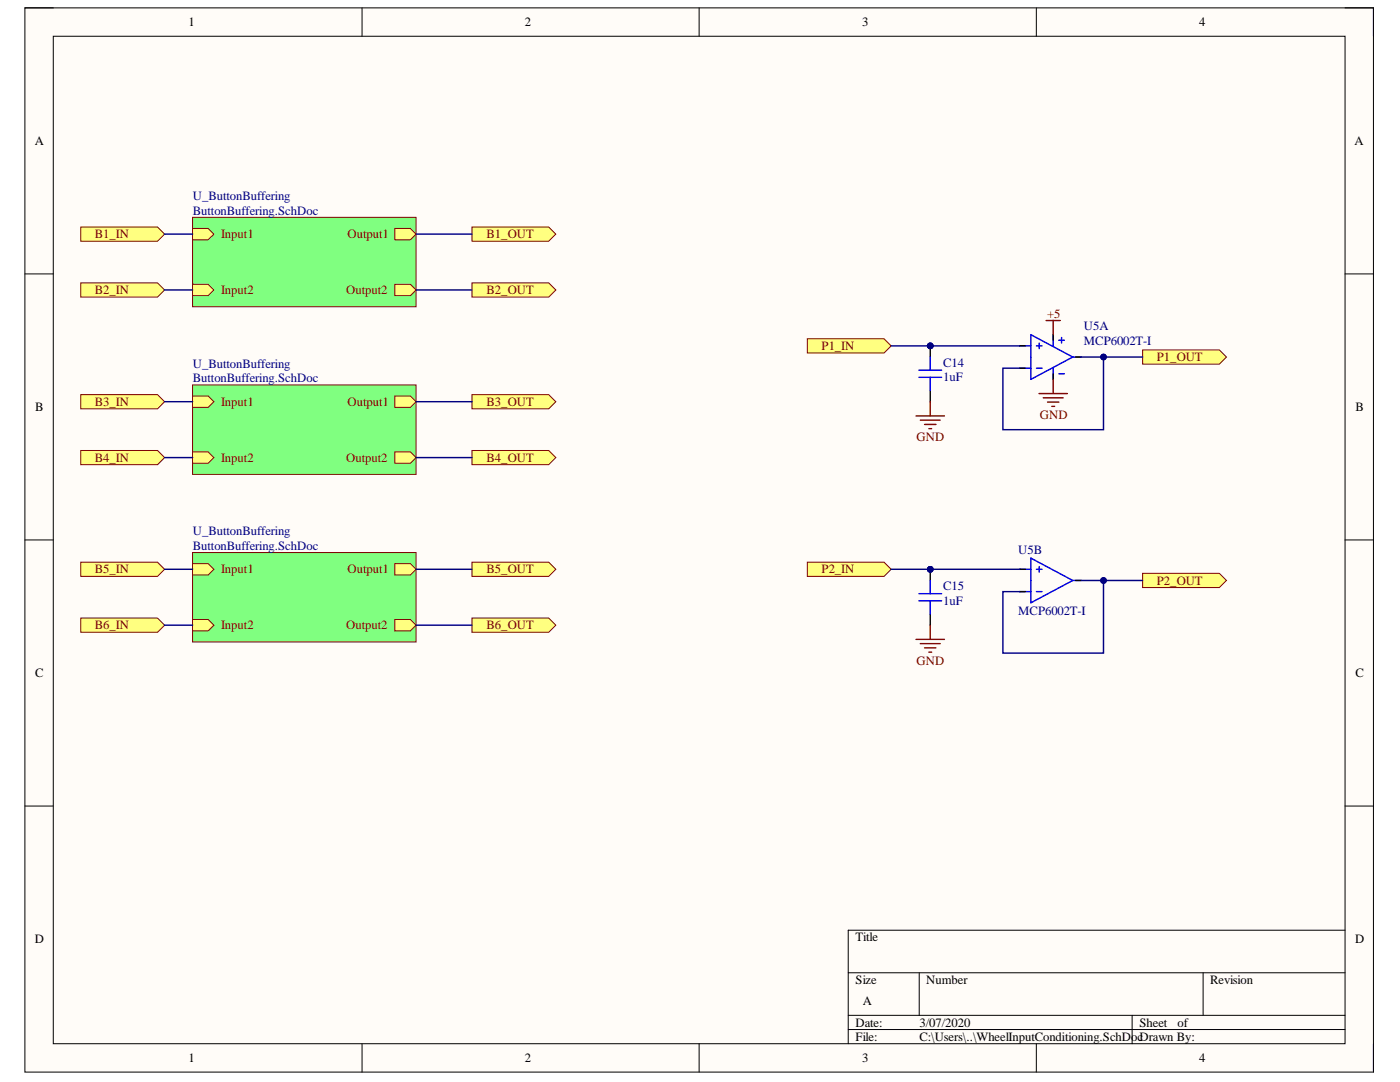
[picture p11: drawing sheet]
<svg xmlns="http://www.w3.org/2000/svg" width="279mm" height="216mm" viewBox="0 0 279 216" stroke-linecap="round" stroke-linejoin="round" font-family="sans-serif">
<path d="M5 1.6h269.1v212.3h-269.1z" fill-rule="evenodd" fill="#fffcf8"/>
<path d="M5 1.6h269.1v212.3h-269.1z" fill="none" stroke="#000" stroke-width=".2"/>
<path d="M10.6 7.2h257.8v201.1h-257.8z" fill-rule="evenodd" fill="#fffcf8"/>
<g fill="none" stroke="#000" stroke-width=".2">
<path d="M5 1.6h5.6M10.6 7.2h257.8v201.1h-257.8zM72.2 1.6v5.6M139.5 1.6v5.6M206.8 1.6v5.6M268.4 1.6h5.7v5.6M5 54.7h5.6M268.4 54.7h5.7M5 107.7h5.6M268.4 107.7h5.7M5 160.8h5.6M268.4 160.8h5.7"/>
<path d="M169.3 194.1h99.1M183.4 194.1v8.5M240.1 194.1v8.5M268.4 185.6h-99.1v22.7M72.2 208.3v5.6M139.5 208.3v5.6M169.3 202.6h99.1M169.3 205.4h99.1M206.8 208.3v5.6M225.9 202.6v5.7M274.1 208.3v5.6"/>
</g>
<path d="M16.1 89.9h15.3l1.5 1.4-1.5 1.4h-15.3z" fill-rule="evenodd" fill="#ffff80"/>
<path d="M16.1 89.9h15.3l1.5 1.4-1.5 1.4h-15.3z" fill="none" stroke="#800000" stroke-width=".2"/>
<path d="M94.2 78.7h15.3l1.4 1.5-1.4 1.4h-15.3z" fill-rule="evenodd" fill="#ffff80"/>
<path d="M94.2 78.7h15.3l1.4 1.5-1.4 1.4h-15.3z" fill="none" stroke="#800000" stroke-width=".2"/>
<path d="M161.1 67.6h15.3l1.4 1.4-1.4 1.4h-15.3z" fill-rule="evenodd" fill="#ffff80"/>
<path d="M161.1 67.6h15.3l1.4 1.4-1.4 1.4h-15.3z" fill="none" stroke="#800000" stroke-width=".2"/>
<path d="M94.2 89.9h15.3l1.4 1.4-1.4 1.4h-15.3z" fill-rule="evenodd" fill="#ffff80"/>
<path d="M94.2 89.9h15.3l1.4 1.4-1.4 1.4h-15.3z" fill="none" stroke="#800000" stroke-width=".2"/>
<path d="M228 69.8h15.4l1.4 1.4-1.4 1.5h-15.4z" fill-rule="evenodd" fill="#ffff80"/>
<path d="M228 69.8h15.4l1.4 1.4-1.4 1.5h-15.4z" fill="none" stroke="#800000" stroke-width=".2"/>
<circle cx="185.7" cy="69" r=".56" fill="#000080"/>
<circle cx="185.7" cy="69" r=".56" fill="none" stroke="#000080" stroke-width=".2"/>
<path d="M185.6 69v2.2" fill="none" stroke="#000" stroke-width=".29"/>
<circle cx="185.7" cy="69" r=".56" fill="#000080"/>
<circle cx="185.7" cy="69" r=".56" fill="none" stroke="#000080" stroke-width=".2"/>
<path d="M185.6 77.9v2.3" fill="none" stroke="#000" stroke-width=".29"/>
<path d="M183.4 75.3h4.5M183.4 73.9h4.5M185.6 71.2v2.7M185.6 75.3v2.6" fill="none" stroke="#00f" stroke-width=".29"/>
<path d="M182.8 83h5.7M183.7 83.8h3.9M184.5 84.7h2.3M185.4 85.5h.5M185.6 80.2v2.8" fill="none" stroke="#800000" stroke-width=".29"/>
<path d="M16.1 78.7h15.3l1.5 1.5-1.5 1.4h-15.3z" fill-rule="evenodd" fill="#ffff80"/>
<path d="M16.1 78.7h15.3l1.5 1.5-1.5 1.4h-15.3z" fill="none" stroke="#800000" stroke-width=".2"/>
<path d="M38.4 76.8h44.6v17.8h-44.6z" fill-rule="evenodd" fill="#80ff80"/>
<path d="M38.4 76.8h44.6v17.8h-44.6z" fill="none" stroke="#800000" stroke-width=".2"/>
<path d="M38.4 90.2h3.1l1.2 1.1-1.2 1.1h-3.1z" fill-rule="evenodd" fill="#ffff80"/>
<path d="M38.4 90.2h3.1l1.2 1.1-1.2 1.1h-3.1z" fill="none" stroke="#800000" stroke-width=".2"/>
<path d="M78.8 79h3.1l1.1 1.2-1.1 1.1h-3.1z" fill-rule="evenodd" fill="#ffff80"/>
<path d="M78.8 79h3.1l1.1 1.2-1.1 1.1h-3.1z" fill="none" stroke="#800000" stroke-width=".2"/>
<path d="M78.8 90.2h3.1l1.1 1.1-1.1 1.1h-3.1z" fill-rule="evenodd" fill="#ffff80"/>
<path d="M78.8 90.2h3.1l1.1 1.1-1.1 1.1h-3.1z" fill="none" stroke="#800000" stroke-width=".2"/>
<path d="M38.4 79h3.1l1.2 1.2-1.2 1.1h-3.1z" fill-rule="evenodd" fill="#ffff80"/>
<path d="M38.4 79h3.1l1.2 1.2-1.2 1.1h-3.1z" fill="none" stroke="#800000" stroke-width=".2"/>
<path d="M16.1 56.4h15.3l1.5 1.5-1.5 1.4h-15.3z" fill-rule="evenodd" fill="#ffff80"/>
<path d="M16.1 56.4h15.3l1.5 1.5-1.5 1.4h-15.3z" fill="none" stroke="#800000" stroke-width=".2"/>
<path d="M94.2 45.3h15.3l1.4 1.4-1.4 1.4h-15.3z" fill-rule="evenodd" fill="#ffff80"/>
<path d="M94.2 45.3h15.3l1.4 1.4-1.4 1.4h-15.3z" fill="none" stroke="#800000" stroke-width=".2"/>
<path d="M94.2 56.4h15.3l1.4 1.5-1.4 1.4h-15.3z" fill-rule="evenodd" fill="#ffff80"/>
<path d="M94.2 56.4h15.3l1.4 1.5-1.4 1.4h-15.3z" fill="none" stroke="#800000" stroke-width=".2"/>
<path d="M16.1 45.3h15.3l1.5 1.4-1.5 1.4h-15.3z" fill-rule="evenodd" fill="#ffff80"/>
<path d="M16.1 45.3h15.3l1.5 1.4-1.5 1.4h-15.3z" fill="none" stroke="#800000" stroke-width=".2"/>
<path d="M38.4 43.4h44.6v17.8h-44.6z" fill-rule="evenodd" fill="#80ff80"/>
<path d="M38.4 43.4h44.6v17.8h-44.6z" fill="none" stroke="#800000" stroke-width=".2"/>
<path d="M38.4 56.7h3.1l1.2 1.2-1.2 1.1h-3.1z" fill-rule="evenodd" fill="#ffff80"/>
<path d="M38.4 56.7h3.1l1.2 1.2-1.2 1.1h-3.1z" fill="none" stroke="#800000" stroke-width=".2"/>
<path d="M78.8 45.6h3.1l1.1 1.1-1.1 1.1h-3.1z" fill-rule="evenodd" fill="#ffff80"/>
<path d="M78.8 45.6h3.1l1.1 1.1-1.1 1.1h-3.1z" fill="none" stroke="#800000" stroke-width=".2"/>
<path d="M78.8 56.7h3.1l1.1 1.2-1.1 1.1h-3.1z" fill-rule="evenodd" fill="#ffff80"/>
<path d="M78.8 56.7h3.1l1.1 1.2-1.1 1.1h-3.1z" fill="none" stroke="#800000" stroke-width=".2"/>
<path d="M38.4 45.6h3.1l1.2 1.1-1.2 1.1h-3.1z" fill-rule="evenodd" fill="#ffff80"/>
<path d="M38.4 45.6h3.1l1.2 1.1-1.2 1.1h-3.1z" fill="none" stroke="#800000" stroke-width=".2"/>
<path d="M16.1 123.3h15.3l1.5 1.4-1.5 1.5h-15.3z" fill-rule="evenodd" fill="#ffff80"/>
<path d="M16.1 123.3h15.3l1.5 1.4-1.5 1.5h-15.3z" fill="none" stroke="#800000" stroke-width=".2"/>
<path d="M94.2 112.2h15.3l1.4 1.4-1.4 1.4h-15.3z" fill-rule="evenodd" fill="#ffff80"/>
<path d="M94.2 112.2h15.3l1.4 1.4-1.4 1.4h-15.3z" fill="none" stroke="#800000" stroke-width=".2"/>
<path d="M94.2 123.3h15.3l1.4 1.4-1.4 1.5h-15.3z" fill-rule="evenodd" fill="#ffff80"/>
<path d="M94.2 123.3h15.3l1.4 1.4-1.4 1.5h-15.3z" fill="none" stroke="#800000" stroke-width=".2"/>
<path d="M16.1 112.2h15.3l1.5 1.4-1.5 1.4h-15.3z" fill-rule="evenodd" fill="#ffff80"/>
<path d="M16.1 112.2h15.3l1.5 1.4-1.5 1.4h-15.3z" fill="none" stroke="#800000" stroke-width=".2"/>
<path d="M38.4 110.3h44.6v17.8h-44.6z" fill-rule="evenodd" fill="#80ff80"/>
<path d="M38.4 110.3h44.6v17.8h-44.6z" fill="none" stroke="#800000" stroke-width=".2"/>
<path d="M38.4 123.6h3.1l1.2 1.1-1.2 1.2h-3.1z" fill-rule="evenodd" fill="#ffff80"/>
<path d="M38.4 123.6h3.1l1.2 1.1-1.2 1.2h-3.1z" fill="none" stroke="#800000" stroke-width=".2"/>
<path d="M78.8 112.5h3.1l1.1 1.1-1.1 1.1h-3.1z" fill-rule="evenodd" fill="#ffff80"/>
<path d="M78.8 112.5h3.1l1.1 1.1-1.1 1.1h-3.1z" fill="none" stroke="#800000" stroke-width=".2"/>
<path d="M78.8 123.6h3.1l1.1 1.1-1.1 1.2h-3.1z" fill-rule="evenodd" fill="#ffff80"/>
<path d="M78.8 123.6h3.1l1.1 1.1-1.1 1.2h-3.1z" fill="none" stroke="#800000" stroke-width=".2"/>
<path d="M38.4 112.5h3.1l1.2 1.1-1.2 1.1h-3.1z" fill-rule="evenodd" fill="#ffff80"/>
<path d="M38.4 112.5h3.1l1.2 1.1-1.2 1.1h-3.1z" fill="none" stroke="#800000" stroke-width=".2"/>
<g fill="none" stroke="#00f" stroke-width=".29">
<path d="M203.5 69h2.2M203.5 73.5h2.2M205.7 66.8l8.4 4.4-8.4 4.5zM206.8 69h1.2M206.8 73.5h1.2M207.4 68.5v1.1M210.2 66.8v2.2M210.2 73.5v2.2M211.3 67.9h1.1M211.3 74.6h1.1M211.9 67.3v1.2M214.1 71.2h1.7"/>
<path d="M203.5 113.6h2.2M203.5 118.1h2.2M205.7 111.4l8.4 4.4-8.4 4.5zM206.8 113.6h1.2M206.8 118.1h1.2M207.4 113v1.2M214.1 115.8h1.7"/>
</g>
<path d="M203.5 69h1.1M203.5 73.5h1.1M210.2 66.8v1.1M210.2 74.6v1.1M214.7 71.2h1.1M203.5 113.6h1.1M203.5 118.1h1.1M214.7 115.8h1.1" fill="none" stroke="#000" stroke-width=".29"/>
<path d="M207.4 78.5h5.6M208.2 79.4h4M208.8 64h2.8M210.2 64v2.8M210.2 75.7v2.8M209.1 80.2h2.2M209.9 81.1h.6" fill="none" stroke="#800000" stroke-width=".29"/>
<path d="M161.1 112.2h15.3l1.4 1.4-1.4 1.4h-15.3z" fill-rule="evenodd" fill="#ffff80"/>
<path d="M161.1 112.2h15.3l1.4 1.4-1.4 1.4h-15.3z" fill="none" stroke="#800000" stroke-width=".2"/>
<path d="M228 114.4h15.4l1.4 1.4-1.4 1.4h-15.4z" fill-rule="evenodd" fill="#ffff80"/>
<path d="M228 114.4h15.4l1.4 1.4-1.4 1.4h-15.4z" fill="none" stroke="#800000" stroke-width=".2"/>
<circle cx="185.7" cy="113.6" r=".56" fill="#000080"/>
<circle cx="185.7" cy="113.6" r=".56" fill="none" stroke="#000080" stroke-width=".2"/>
<path d="M185.6 113.6v2.2" fill="none" stroke="#000" stroke-width=".29"/>
<circle cx="185.7" cy="113.6" r=".56" fill="#000080"/>
<circle cx="185.7" cy="113.6" r=".56" fill="none" stroke="#000080" stroke-width=".2"/>
<path d="M185.6 122.5v2.3" fill="none" stroke="#000" stroke-width=".29"/>
<path d="M183.4 119.9h4.5M183.4 118.5h4.5M185.6 115.8v2.7M185.6 119.9v2.6" fill="none" stroke="#00f" stroke-width=".29"/>
<path d="M182.8 127.6h5.7M183.7 128.4h3.9M184.5 129.3h2.3M185.4 130.1h.5M185.6 124.8v2.8" fill="none" stroke="#800000" stroke-width=".29"/>
<g fill="none" stroke="#000080" stroke-width=".29">
<path d="M32.9 57.9h5.5M32.9 46.7h5.5M83 46.7h11.2M83 57.9h11.2M177.8 69h25.7M32.9 91.3h5.5M32.9 80.2h5.5M83 80.2h11.2M83 91.3h11.2M32.9 113.6h5.5M83 113.6h11.2M32.9 124.7h5.5"/>
<path d="M83 124.7h11.2"/>
</g>
<circle cx="185.7" cy="69" r=".56" fill="#000080"/>
<circle cx="185.7" cy="69" r=".56" fill="none" stroke="#000080" stroke-width=".2"/>
<path d="M215.8 71.2h12.2" fill="none" stroke="#000080" stroke-width=".29"/>
<circle cx="220.2" cy="71.2" r=".56" fill="#000080"/>
<circle cx="220.2" cy="71.2" r=".56" fill="none" stroke="#000080" stroke-width=".2"/>
<path d="M220.2 71.2v14.5h-20.1v-12.2h3.4" fill="none" stroke="#000080" stroke-width=".29"/>
<circle cx="220.2" cy="71.2" r=".56" fill="#000080"/>
<circle cx="220.2" cy="71.2" r=".56" fill="none" stroke="#000080" stroke-width=".2"/>
<path d="M177.8 113.6h25.7" fill="none" stroke="#000080" stroke-width=".29"/>
<circle cx="185.7" cy="113.6" r=".56" fill="#000080"/>
<circle cx="185.7" cy="113.6" r=".56" fill="none" stroke="#000080" stroke-width=".2"/>
<path d="M215.8 115.8h12.2" fill="none" stroke="#000080" stroke-width=".29"/>
<circle cx="220.2" cy="115.8" r=".56" fill="#000080"/>
<circle cx="220.2" cy="115.8" r=".56" fill="none" stroke="#000080" stroke-width=".2"/>
<path d="M220.2 115.8v14.5h-20.1v-12.2h3.4" fill="none" stroke="#000080" stroke-width=".29"/>
<circle cx="220.2" cy="115.8" r=".56" fill="#000080"/>
<circle cx="220.2" cy="115.8" r=".56" fill="none" stroke="#000080" stroke-width=".2"/>
<g font-size="2.5">
<text x="37.6" y="5.2">1</text>
<text x="104.8" y="5.2">2</text>
<text x="172.1" y="5.2">3</text>
<text x="239.3" y="5.2">4</text>
<text x="6.9" y="29">A</text>
<text x="270.3" y="29">A</text>
<text x="7" y="82.1">B</text>
<text x="270.5" y="82.1">B</text>
<text x="7" y="135.1">C</text>
<text x="270.5" y="135.1">C</text>
<text x="6.9" y="188.2">D</text>
<text x="170.7" y="187.9">Title</text>
<text x="270.4" y="188.2">D</text>
<text x="170.7" y="196.4">Size</text>
<text x="184.9" y="196.4">Number</text>
<text x="241.5" y="196.4">Revision</text>
<text x="172.2" y="200.6">A</text>
<text x="170.7" y="204.8">Date:</text>
<text x="170.7" y="207.7">File:</text>
<text x="183.5" y="204.8">3/07/2020</text>
<text x="183.5" y="207.7">C:\Users\..\WheelInputConditioning.SchDocDrawn By:</text>
<text x="227.4" y="204.8">Sheet</text>
<text x="235" y="204.8">of</text>
<text x="37.6" y="211.9">1</text>
<text x="104.8" y="211.9">2</text>
<text x="172.1" y="211.9">3</text>
<text x="239.3" y="211.9">4</text>
</g>
<g font-size="2.5" fill="#000080">
<text x="38.5" y="40">U_ButtonBuffering</text>
<text x="38.5" y="42.8">ButtonBuffering.SchDoc</text>
<text x="216.3" y="65.9">U5A</text>
<text x="216.3" y="68.8">MCP6002T-I</text>
<text x="38.5" y="73.4">U_ButtonBuffering</text>
<text x="38.5" y="76.2">ButtonBuffering.SchDoc</text>
<text x="188.2" y="76.1">1uF</text>
<text x="188.2" y="73.2">C14</text>
<text x="38.5" y="106.8">U_ButtonBuffering</text>
<text x="38.5" y="109.7">ButtonBuffering.SchDoc</text>
<text x="203.2" y="110.5">U5B</text>
<text x="188.2" y="117.8">C15</text>
<text x="188.2" y="120.7">1uF</text>
<text x="203.2" y="122.8">MCP6002T-I</text>
</g>
<g font-size="2.5" fill="#800000">
<text x="18.9" y="47.6">B1_IN</text>
<text x="44.1" y="47.6">Input1</text>
<text x="69.3" y="47.6">Output1</text>
<text x="97.1" y="47.6">B1_OUT</text>
<text x="18.9" y="58.7">B2_IN</text>
<text x="44.1" y="58.7">Input2</text>
<text x="69.1" y="58.7">Output2</text>
<text x="97.1" y="58.7">B2_OUT</text>
<text x="209" y="63.4">+5</text>
<text x="164" y="69.9">P1_IN</text>
<text x="230.9" y="72.1">P1_OUT</text>
<text x="18.9" y="81">B3_IN</text>
<text x="44.1" y="81">Input1</text>
<text x="69.3" y="81">Output1</text>
<text x="97.1" y="81">B3_OUT</text>
<text x="207.5" y="83.7">GND</text>
<text x="182.9" y="88.1">GND</text>
<text x="18.9" y="92.1">B4_IN</text>
<text x="44.1" y="92.1">Input2</text>
<text x="69.1" y="92.1">Output2</text>
<text x="97.1" y="92.1">B4_OUT</text>
<text x="18.9" y="114.4">B5_IN</text>
<text x="44.1" y="114.4">Input1</text>
<text x="69.3" y="114.4">Output1</text>
<text x="97.1" y="114.4">B5_OUT</text>
<text x="164" y="114.4">P2_IN</text>
<text x="230.9" y="116.7">P2_OUT</text>
<text x="18.9" y="125.6">B6_IN</text>
<text x="44.1" y="125.6">Input2</text>
<text x="69.1" y="125.6">Output2</text>
<text x="97.1" y="125.6">B6_OUT</text>
<text x="182.9" y="132.7">GND</text>
</g>
</svg>
